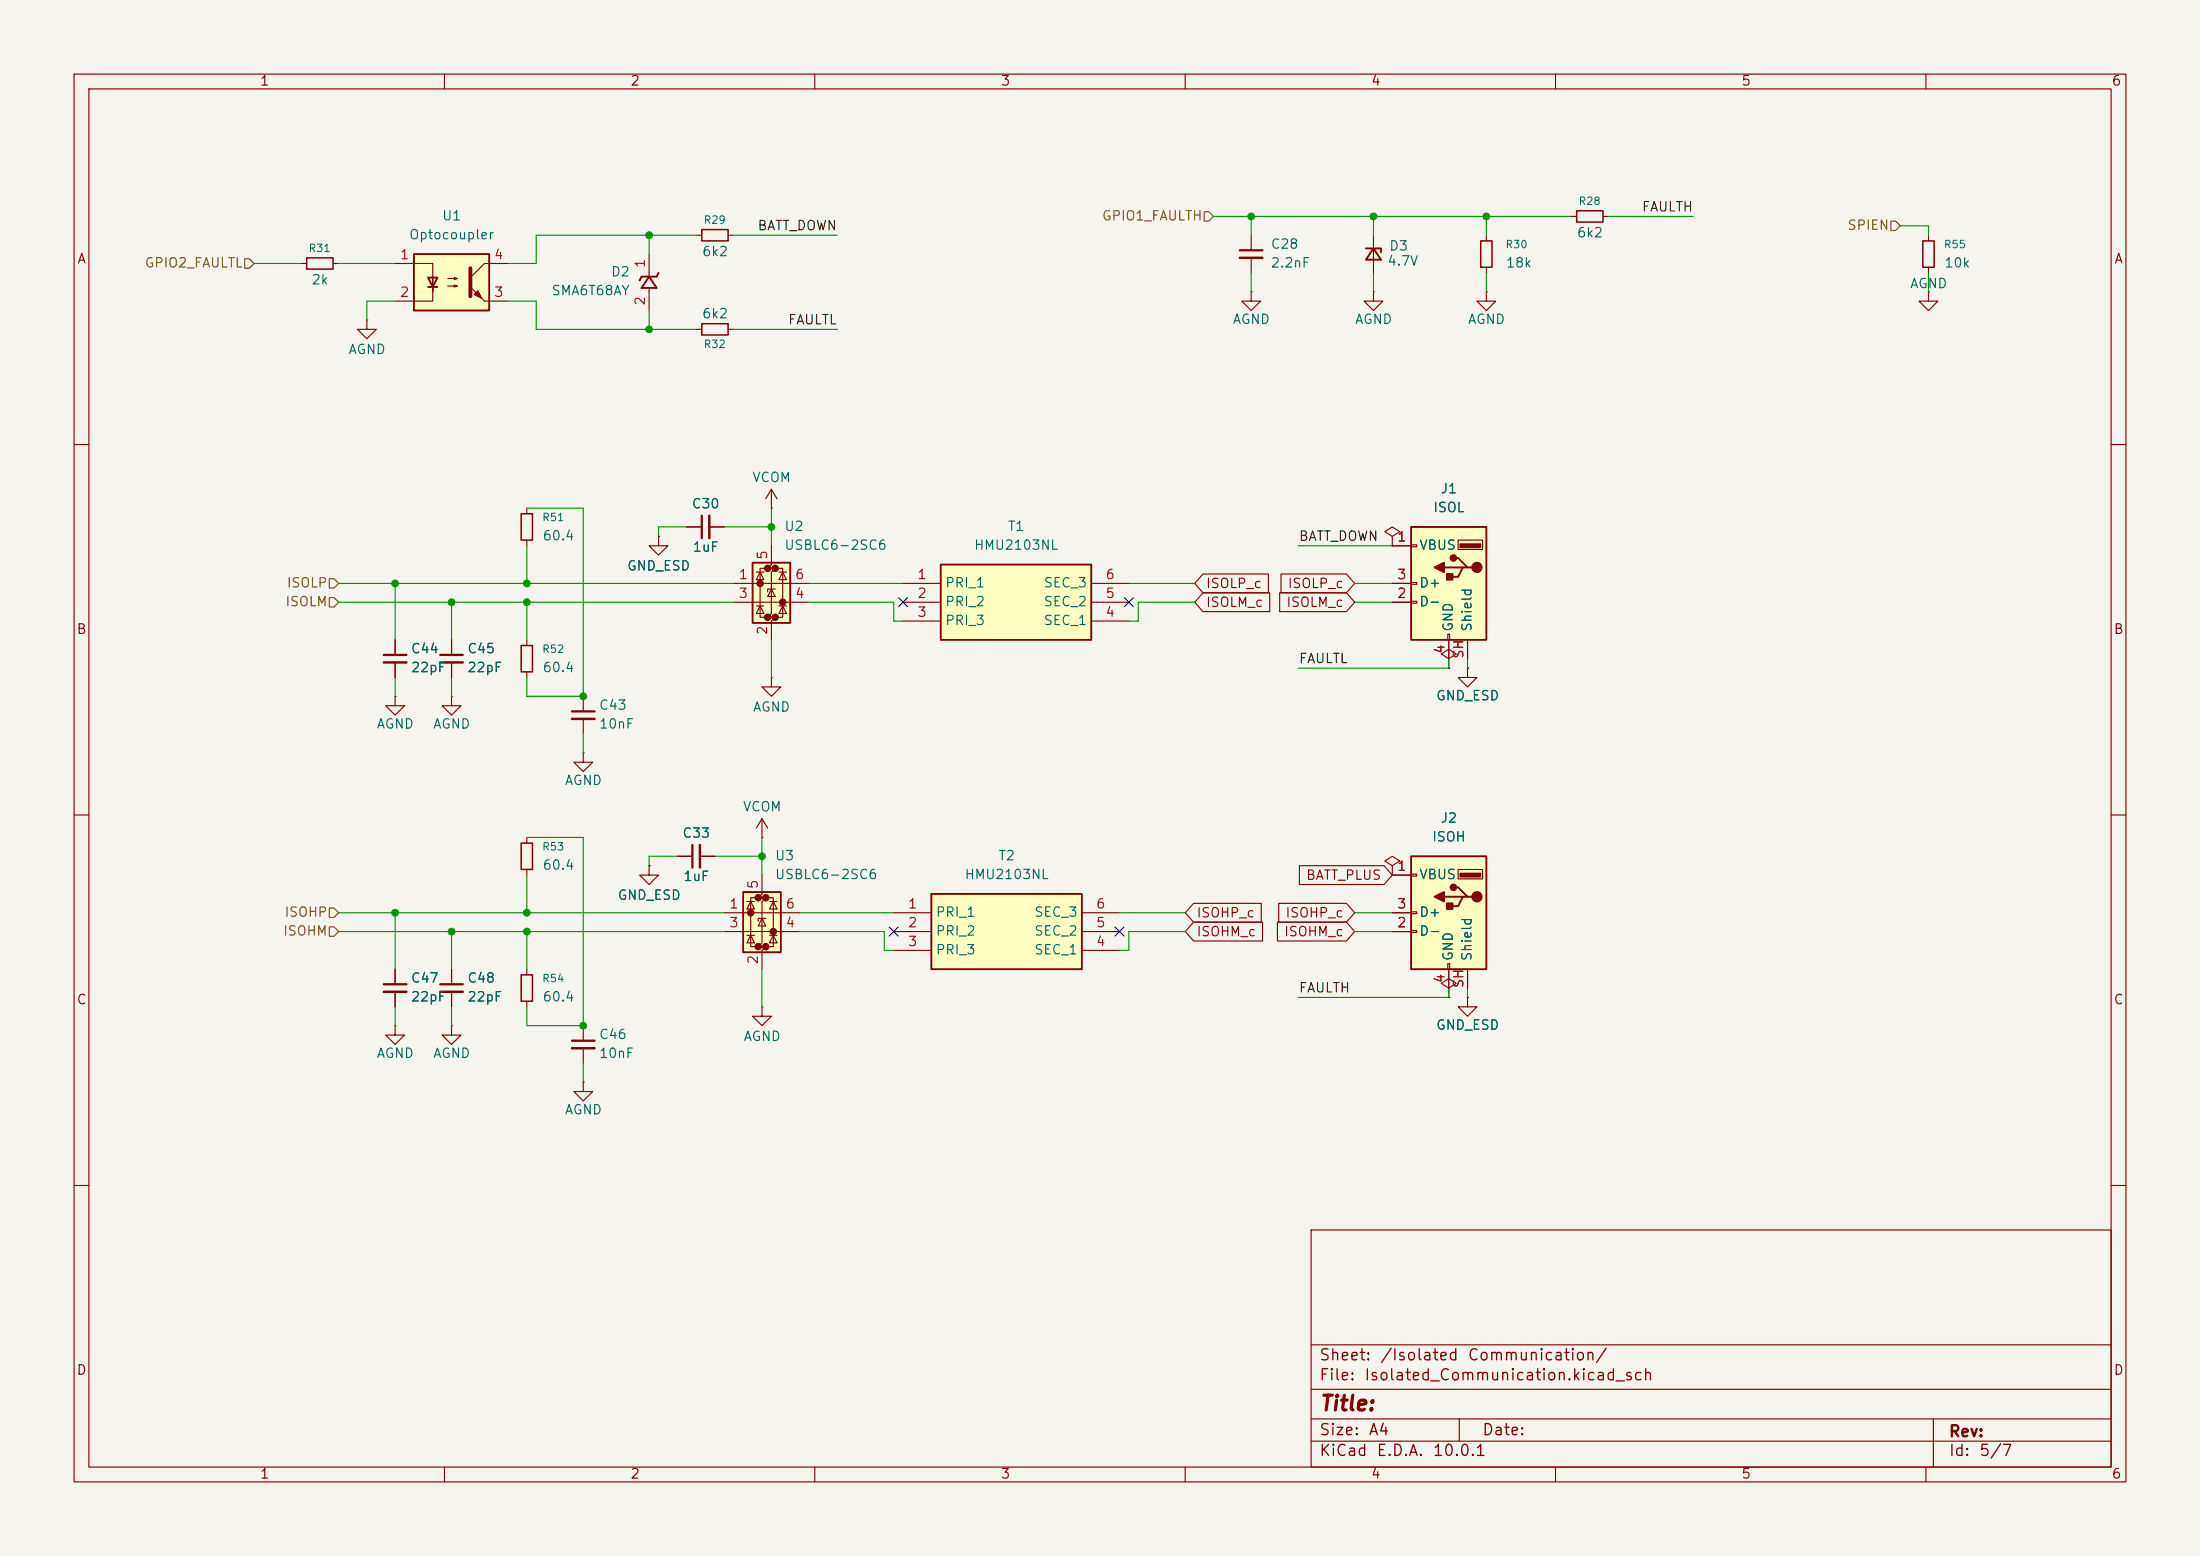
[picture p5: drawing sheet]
<svg xmlns="http://www.w3.org/2000/svg" width="297mm" height="210mm" viewBox="0 0 297 210" stroke-linecap="round" stroke-linejoin="round" font-family="sans-serif">
<path d="M0 0h297v210h-297z" fill="#f5f4ef" stroke="#f5f4ef" stroke-width=".14"/>
<g fill="none" stroke="#840000" stroke-width=".15">
<path d="M10 10h277v190h-277zM12 12h273v186h-273zM60 10v2M110 10v2M160 10v2M210 10v2M260 10v2M10 60h2M285 60h2M10 110h2M285 110h2M10 160h2"/>
<path d="M177 166h108v32h-108zM285 160h2M60 198v2M110 198v2M160 198v2M177 194.5h108M177 191.5h108M177 187.5h108M177 181.5h108M197 191.5v3M210 198v2M260 198v2"/>
<path d="M261 191.5v6.5"/>
</g>
<path d="M100.3 120.4h5.1v8.1h-5.1z" fill="#ffffc2"/>
<g fill="#840000" stroke="#840000" stroke-width=".51">
<circle cx="101.3" cy="123.2" r=".25"/>
<circle cx="102.4" cy="121.2" r=".25"/>
<circle cx="102.4" cy="127.8" r=".25"/>
<circle cx="103.4" cy="121.2" r=".25"/>
<circle cx="103.4" cy="127.8" r=".25"/>
<circle cx="104.4" cy="125.7" r=".25"/>
</g>
<g fill="none" stroke="#840000" stroke-width=".15">
<path d="M102.9 118.1v2.6l-.5 .5h1l-.5 .5v5.6l-.5 .5h1l-.5 .5v2.5M97.8 123.2h10.1M97.8 125.7h10.1M100.8 126.2h1.1M100.8 121.7h1.1M101.3 121.7l.6 1h-1.1zM101.3 126.2l.6 1.1h-1.1zM102.4 121.2h-1.1v6.6h1.1M102.9 124l.5 1h-1zM103.4 124h-1v.3M103.4 121.2h1v6.6h-1M103.9 126.2h1"/>
<path d="M103.9 121.7h1M104.4 121.7l.5 1h-1zM104.4 126.2l.5 1.1h-1z"/>
</g>
<path d="M100.3 120.4h5.1v8.1h-5.1z" fill="none" stroke="#840000" stroke-width=".25"/>
<path d="M55.9 34.3h10.1v7.6h-10.1z" fill="#ffffc2"/>
<path d="M55.9 34.3h10.1v7.6h-10.1zM57.8 37.5h1.3l-.7 1.2zM57.8 38.7h1.3" fill="none" stroke="#840000" stroke-width=".25"/>
<g fill="none" stroke="#840000" stroke-width=".15">
<path d="M40.6 35.6h.8M45 35.6h.7M53.3 35.6h5.1v3.8v-1.9M58.4 38.7v1.9h-5.1M60.5 37.6h1.2l-.4 .1v-.2l.4 .1M60.5 38.6h1.2l-.4 .1v-.2l.4 .1M68.6 35.6h-3.2l-1.9 1.9M65.4 40.6h3.2M94 44.5h.7M98.3 44.5h.8M195.6 133.4l1-.7-1-.6-1 .6 1 .7v1.2M195.6 134.6h.1"/>
<path d="M198.1 134.6v1.3h1.3l-1.3 1.3-1.3-1.3h1.3M198.1 134.6h.1"/>
</g>
<path d="M63.5 36.2v3.8" fill="none" stroke="#840000" stroke-width=".51"/>
<g fill="#840000" stroke="#840000" stroke-width=".15">
<path d="M64 39.8l.5-.6 .5 1.1z"/>
<path d="M63.5 38.7l1.9 1.9z"/>
</g>
<path d="M41.4 34.8h3.6v1.5h-3.6zM94.7 43.7h3.6v1.5h-3.6z" fill="none" stroke="#840000" stroke-width=".2"/>
<path d="M101.6 75.9h5.1v8.2h-5.1z" fill="#ffffc2"/>
<g fill="#840000" stroke="#840000" stroke-width=".51">
<circle cx="102.6" cy="78.7" r=".25"/>
<circle cx="103.6" cy="76.7" r=".25"/>
<circle cx="103.6" cy="83.3" r=".25"/>
<circle cx="104.6" cy="76.7" r=".25"/>
<circle cx="104.6" cy="83.3" r=".25"/>
<circle cx="105.7" cy="81.3" r=".25"/>
</g>
<g fill="none" stroke="#840000" stroke-width=".15">
<path d="M200.7 39.4v1.2h1.2l-1.2 1.3-1.3-1.3h1.3M200.7 39.4h.1M49.5 43.2v1.3h1.3l-1.3 1.2-1.2-1.2h1.2M49.5 43.2h.1M99.1 78.7h10.1M102.1 77.2h1M102.6 77.2l.5 1h-1zM103.6 76.7h-1v6.6h1M104.1 73.7v2.5l-.5 .5h1l-.5 .5v5.6l-.5 .5h1l-.5 .5v2.6M104.1 79.5l.5 1h-1zM104.6 79.5h-1v.4M104.6 76.7h1.1v6.6h-1.1"/>
<path d="M105.2 77.2h1M105.7 77.2l.5 1h-1zM188 72.4l1-.6-1-.7-1.1 .7 1.1 .6v1.3M188 73.7h.1M53.3 94v1.3h1.3l-1.3 1.2-1.2-1.2h1.2M53.3 94h.1M61 94v1.3h1.2l-1.2 1.2-1.3-1.2h1.3M61 94h.1M78.7 94v2M78.7 97v2.1M99.1 81.3h10.1M102.1 81.8h1"/>
<path d="M102.6 81.8l.5 1h-1zM104.1 91.4v1.3h1.3l-1.3 1.3-1.2-1.3h1.2M104.1 91.4h.1M105.2 81.8h1M105.7 81.8l.5 1h-1zM198.1 90.2v1.2h1.3l-1.3 1.3-1.3-1.3h1.3M198.1 90.2h.1M78.7 101.6v1.3h1.3l-1.3 1.2-1.2-1.2h1.2M78.7 101.6h.1M87.6 116.8v1.3h1.3l-1.3 1.3-1.2-1.3h1.2M87.6 116.8h.1M91.4 115.6h2.1"/>
<path d="M94.5 115.6h2M102.9 113h.1M102.9 110.5l-.8 1.3M102.9 110.5l.7 1.3M102.9 110.5v2.5M61 130.8v2M61 133.9v2"/>
</g>
<path d="M101.6 75.9h5.1v8.2h-5.1z" fill="none" stroke="#840000" stroke-width=".25"/>
<path d="M77.2 96h3.1M93.5 114v3.1M59.4 132.8h3.1" fill="none" stroke="#840000" stroke-width=".3"/>
<path d="M77.2 97h3.1M94.5 114v3.1M59.4 133.9h3.1" fill="none" stroke="#840000" stroke-width=".33"/>
<path d="M190.5 71.1h10.2v15.3h-10.2z" fill="#ffffc2"/>
<path d="M190.5 71.1h10.2v15.3h-10.2zM194.9 76.6h2.6M196.2 75.3h.6l1.3 1.3h.7M198.1 76.6h-.6l-.7 1.3h-1.2" fill="none" stroke="#840000" stroke-width=".25"/>
<g fill="#840000" stroke="#840000" stroke-width=".25">
<path d="M195.3 77.5h.8v.7h-.8z"/>
<path d="M193.7 76.6l1.2-.7v1.3z"/>
<circle cx="199.4" cy="76.6" r=".63"/>
<circle cx="196.2" cy="75.3" r=".38"/>
</g>
<path d="M197.1 73.4h2.8v.5h-2.8z" fill="#840000" stroke="#840000" stroke-width=".15"/>
<g fill="none" stroke="#840000" stroke-width=".15">
<path d="M188 73.7h2.5M188 78.7h2.5M190.5 73.5h.8v.3h-.8zM190.5 78.6h.8v.3h-.8zM196.8 72.9h3.4v1.3h-3.4zM188 81.3h2.5M190.5 81.2h.8v.2h-.8zM195.5 85.6h.2v.8h-.2zM195.6 86.4v2.5l1-.6-1-.7-1 .7 1 .6v1.3M195.6 90.2h.1M198.1 86.4v2.5M53.3 130.8v2"/>
<path d="M53.3 133.9v2M102.9 135.9v1.3h1.2l-1.2 1.2-1.3-1.2h1.3M102.9 135.9h.1M78.7 146.1v1.2h1.3l-1.3 1.3-1.2-1.3h1.2M78.7 146.1h.1"/>
</g>
<path d="M51.8 132.8h3.1" fill="none" stroke="#840000" stroke-width=".3"/>
<path d="M51.8 133.9h3.1" fill="none" stroke="#840000" stroke-width=".33"/>
<path d="M190.5 115.6h10.2v15.2h-10.2z" fill="#ffffc2"/>
<path d="M190.5 115.6h10.2v15.2h-10.2zM196.2 119.8h.6l1.3 1.2h.7M194.9 121h2.6M198.1 121h-.6l-.7 1.3h-1.2" fill="none" stroke="#840000" stroke-width=".25"/>
<g fill="#840000" stroke="#840000" stroke-width=".25">
<path d="M195.3 121.9h.8v.8h-.8z"/>
<path d="M193.7 121l1.2-.6v1.3z"/>
<circle cx="199.4" cy="121" r=".63"/>
<circle cx="196.2" cy="119.8" r=".38"/>
</g>
<path d="M197.1 117.9h2.8v.5h-2.8z" fill="#840000" stroke="#840000" stroke-width=".15"/>
<g fill="none" stroke="#840000" stroke-width=".15">
<path d="M94 31.8h.7M98.3 31.8h.8M188 116.8l1-.6-1-.6-1.1 .6 1.1 .6v1.3M188 118.1h.1M188 118.1h2.5M190.5 118h.8v.2h-.8zM196.8 117.3h3.4v1.3h-3.4zM188 125.7h2.5M188 123.2h2.5M190.5 123.1h.8v.2h-.8zM190.5 125.6h.8v.3h-.8zM195.5 130h.2v.8h-.2z"/>
<path d="M195.6 130.8v2.6M198.1 130.8v2.6"/>
</g>
<path d="M94.7 31h3.6v1.5h-3.6z" fill="none" stroke="#840000" stroke-width=".2"/>
<path d="M125.7 120.7h20.3v10.1h-20.3z" fill="#ffffc2"/>
<path d="M125.7 120.7h20.3v10.1h-20.3z" fill="none" stroke="#840000" stroke-width=".25"/>
<path d="M120.6 123.2h5.1M120.6 125.7h5.1M120.6 128.3h5.1M146 123.2h5.1M146 125.7h5.1M146 128.3h5.1" fill="none" stroke="#840000" stroke-width=".15"/>
<path d="M127 76.2h20.3v10.2h-20.3z" fill="#ffffc2"/>
<path d="M87.6 37.3l1 1.6h-2zM88.9 36.8l-.3 .5h-2l-.2 .5M184.4 33.5h2v.5M185.4 33.5l1 1.6h-2zM127 76.2h20.3v10.2h-20.3z" fill="none" stroke="#840000" stroke-width=".25"/>
<g fill="none" stroke="#840000" stroke-width=".15">
<path d="M87.6 34.3v3M87.6 38.9v3M168.9 39.4v1.2h1.3l-1.3 1.3-1.3-1.3h1.3M168.9 39.4h.1M168.9 31.8v2M168.9 34.8v2M185.4 39.4v1.2h1.3l-1.3 1.3-1.3-1.3h1.3M185.4 39.4h.1M185.4 31.8v5M200.7 31.8v.7M200.7 36.1v.7M212.1 29.2h.8"/>
<path d="M216.4 29.2h.8M260.3 39.4v1.2h1.3l-1.3 1.3-1.2-1.3h1.2M260.3 39.4h.1M260.3 31.8v.7M260.3 36.1v.7M71.1 68.6v.7M71.1 72.9v.8M88.9 72.4v1.3h1.3l-1.3 1.2-1.3-1.2h1.3M88.9 72.4h.1M92.7 71.1h2M95.8 71.1h2M104.1 68.6h.1"/>
<path d="M104.1 66l-.7 1.3M104.1 66l.8 1.3M104.1 66v2.6M121.9 78.7h5.1M147.3 78.7h5.1M162.4 77.5h8.8v2.5h-8.8l-1.1-1.3zM172.9 77.5h8.9l1.1 1.2-1.1 1.3h-8.9zM188 73.7h.1M188 78.7h2.5M188 73.7h2.5M53.3 86.4v2M53.3 89.4v2"/>
<path d="M61 86.4v2M61 89.4v2M71.1 86.4v.7M71.1 90.7v.7M121.9 81.3h5.1M121.9 83.8h5.1M147.3 81.3h5.1M147.3 83.8h5.1M162.4 80h9v2.6h-9l-1.1-1.3zM172.8 80h9l1.1 1.3-1.1 1.3h-9zM188 81.3h2.5M195.6 90.2h.1"/>
<path d="M195.6 86.4v2.5M198.1 90.2h.1M198.1 86.4v2.5M71.1 113v.8M71.1 117.3v.8M87.6 116.8h.1M91.4 115.6h2.1M94.5 115.6h2M175.4 116.8h11.4l1.2 1.3-1.2 1.3h-11.4zM188 118.1h.1M188 118.1h2.5M53.3 138.4v1.3h1.3l-1.3 1.3-1.2-1.3h1.2"/>
<path d="M53.3 138.4h.1M53.3 130.8v2M53.3 133.9v2M61 138.4v1.3h1.2l-1.2 1.3-1.3-1.3h1.3M61 138.4h.1M61 130.8v2M61 133.9v2M71.1 130.8v.8M71.1 135.1v.8M78.7 138.4v2.1M161.1 121.9h9.2v2.6h-9.2l-1.1-1.3zM161.1 124.5h9.3v2.5h-9.3l-1.1-1.3z"/>
<path d="M172.5 124.5h9.3l1.1 1.2-1.1 1.3h-9.3zM172.6 121.9h9.2l1.1 1.3-1.1 1.3h-9.2zM188 125.7h2.5M188 123.2h2.5M195.6 134.6h.1M195.6 130.8v2.6M198.1 134.6h.1M198.1 130.8v2.6M78.7 141.5v2"/>
</g>
<path d="M199.9 32.5h1.5v3.6h-1.5zM212.9 28.4h3.5v1.6h-3.5zM259.6 32.5h1.5v3.6h-1.5zM70.4 69.3h1.5v3.6h-1.5zM70.4 87.1h1.5v3.6h-1.5zM70.4 113.8h1.5v3.5h-1.5zM70.4 131.6h1.5v3.5h-1.5z" fill="none" stroke="#840000" stroke-width=".2"/>
<path d="M167.4 33.8h3M94.7 69.6v3M51.8 88.4h3.1M59.4 88.4h3.1M77.2 140.5h3.1" fill="none" stroke="#840000" stroke-width=".3"/>
<path d="M167.4 34.8h3M95.8 69.6v3M51.8 89.4h3.1M59.4 89.4h3.1M77.2 141.5h3.1" fill="none" stroke="#840000" stroke-width=".33"/>
<path d="M33 34.9h.7l.6 .7-.6 .6h-.7zM162.6 28.6h.6l.6 .6-.6 .6h-.6zM255.3 29.8h.6l.6 .7-.6 .6h-.6zM44.4 78.1h.7l.6 .6-.6 .7h-.7zM44.4 80.6h.7l.6 .7-.6 .6h-.7zM44.4 125.1h.7l.6 .6-.6 .7h-.7zM44.4 122.6h.7l.6 .6-.6 .6h-.7z" fill="none" stroke="#725600" stroke-width=".15"/>
<g fill="none" stroke="#009600" stroke-width=".15">
<path d="M34.3 35.6h6.3M45.7 35.6h7.6M87.6 31.8v2.5M94 31.8h-21.6v3.8h-3.8M99.1 31.8h13.9M163.8 29.2h48.3M168.9 29.2v2.6M168.9 36.8v2.6M185.4 29.2v2.6M185.4 36.8v2.6M200.7 29.2v2.6M200.7 36.8v2.6"/>
<path d="M217.2 29.2h11.4M256.5 30.5h3.8v1.3M260.3 36.8v2.6M53.3 40.6h-3.8v2.6M68.6 40.6h3.8v3.9h21.6M87.6 41.9v2.6M99.1 44.5h13.9M45.7 78.7h53.4M53.3 78.7v7.7M71.1 73.7v5M71.1 68.6h7.6v25.4h-7.6v-2.6M92.7 71.1h-3.8v1.3"/>
<path d="M97.8 71.1h6.3M104.1 68.6v5.1M109.2 78.7h12.7M152.4 78.7h8.9M175.3 73.7h12.7M182.9 78.7h5.1M45.7 81.3h53.4M53.3 91.4v2.6M61 81.3v5.1M61 91.4v2.6M71.1 81.3v5.1M78.7 99.1v2.5"/>
<path d="M104.1 86.4v5M109.2 81.3h11.4v2.5h1.3M161.3 81.3h-7.6v2.5h-1.3M182.9 81.3h5.1M195.6 88.9v1.3h-20.3M198.1 88.9v1.3M71.1 118.1v5.1M71.1 113h7.6v25.4h-7.6v-2.5M91.4 115.6h-3.8v1.2M96.5 115.6h6.4M102.9 113v5.1M45.7 125.7h52.1"/>
<path d="M45.7 123.2h52.1M53.3 123.2v7.6M53.3 135.9v2.5M61 125.7v5.1M61 135.9v2.5M71.1 125.7v5.1M102.9 130.8v5.1M107.9 125.7h11.5v2.6h1.2M107.9 123.2h12.7M151.1 123.2h8.9M160 125.7h-7.6v2.6h-1.3M182.9 125.7h5.1"/>
<path d="M182.9 123.2h5.1M195.6 133.4v1.2h-20.3M198.1 133.4v1.2M78.7 143.5v2.6"/>
</g>
<path d="M121.3 80.7l1.2 1.2M122.5 80.7l-1.2 1.2M151.8 80.7l1.2 1.2M153 80.7l-1.2 1.2M120 125.1l1.3 1.2M121.3 125.1l-1.3 1.2M150.5 125.1l1.2 1.2M151.7 125.1l-1.2 1.2" fill="none" stroke="#000084" stroke-width=".15"/>
<g fill="#009600" stroke="#009600" stroke-width=".14">
<circle cx="104.1" cy="71.1" r=".46"/>
<circle cx="102.9" cy="115.6" r=".46"/>
<circle cx="87.6" cy="31.8" r=".46"/>
<circle cx="87.6" cy="44.5" r=".46"/>
<circle cx="53.3" cy="78.7" r=".46"/>
<circle cx="61" cy="81.3" r=".46"/>
<circle cx="71.1" cy="81.3" r=".46"/>
<circle cx="71.1" cy="78.7" r=".46"/>
<circle cx="185.4" cy="29.2" r=".46"/>
<circle cx="200.7" cy="29.2" r=".46"/>
<circle cx="168.9" cy="29.2" r=".46"/>
<circle cx="78.7" cy="94" r=".46"/>
<circle cx="53.3" cy="123.2" r=".46"/>
<circle cx="71.1" cy="123.2" r=".46"/>
<circle cx="71.1" cy="125.7" r=".46"/>
<circle cx="61" cy="125.7" r=".46"/>
<circle cx="78.7" cy="138.4" r=".46"/>
</g>
<text font-size="2" fill="#840000" x="178" y="190.9">Title:</text>
<g font-size="1.5" fill="#840000">
<text x="178" y="184">Sheet:</text>
<text x="186.2" y="184">/Isolated</text>
<text x="198" y="184">Communication/</text>
<text x="178" y="186.7">File:</text>
<text x="184.1" y="186.7">Isolated_Communication.kicad_sch</text>
<text x="178" y="196.9">KiCad</text>
<text x="178" y="194.1">Size:</text>
<text x="184.7" y="194.1">A4</text>
<text x="185.7" y="196.9">E.D.A.</text>
<text x="193.3" y="196.9">10.0.1</text>
<text x="200" y="194.1">Date:</text>
<text x="263" y="194.3">Rev:</text>
<text x="263" y="196.9">Id:</text>
<text x="267.1" y="196.9">5/7</text>
</g>
<g font-size="1.3" fill="#840000">
<text x="35" y="11.9">1</text>
<text x="85" y="11.9">2</text>
<text x="135" y="11.9">3</text>
<text x="185" y="11.9">4</text>
<text x="235" y="11.9">5</text>
<text x="285" y="11.9">6</text>
<text x="10.3" y="35.9">A</text>
<text x="285.3" y="35.9">A</text>
<text x="162.7" y="82.2">ISOLM_c</text>
<text x="162.7" y="79.7">ISOLP_c</text>
<text x="173.6" y="82.2">ISOLM_c</text>
<text x="173.7" y="79.7">ISOLP_c</text>
<text x="10.3" y="85.9">B</text>
<text x="285.3" y="85.9">B</text>
<text x="176.2" y="119.1">BATT_PLUS</text>
<text x="161.4" y="124.1">ISOHP_c</text>
<text x="173.4" y="124.1">ISOHP_c</text>
<text x="161.4" y="126.7">ISOHM_c</text>
<text x="173.3" y="126.7">ISOHM_c</text>
<text x="10.3" y="135.9">C</text>
<text x="285.3" y="135.9">C</text>
<text x="10.3" y="185.9">D</text>
<text x="285.3" y="185.9">D</text>
<text x="35" y="199.9">1</text>
<text x="85" y="199.9">2</text>
<text x="135" y="199.9">3</text>
<text x="185" y="199.9">4</text>
<text x="235" y="199.9">5</text>
<text x="285" y="199.9">6</text>
</g>
<g font-size="1.3" fill="#0f0f0f">
<text x="221.6" y="28.9">FAULTH</text>
<text x="102.2" y="31.4">BATT_DOWN</text>
<text x="106.3" y="44.1">FAULTL</text>
<text x="175.3" y="73.3">BATT_DOWN</text>
<text x="175.3" y="89.8">FAULTL</text>
<text x="175.3" y="134.3">FAULTH</text>
</g>
<g font-size="1.3" fill="#a90000">
<text x="53.9" y="35.3">1</text>
<text x="66.6" y="35.3">4</text>
<text x="53.9" y="40.4">2</text>
<text x="66.6" y="40.4">3</text>
<text x="87.4" y="41.3" transform="rotate(-90 87.4 41.3)">2</text>
<text x="87.4" y="36.3" transform="rotate(-90 87.4 36.3)">1</text>
<text x="103.9" y="75.6" transform="rotate(-90 103.9 75.6)">5</text>
<text x="188.5" y="73.4">1</text>
<text x="99.6" y="78.5">1</text>
<text x="99.6" y="81">3</text>
<text x="107.2" y="81">4</text>
<text x="107.2" y="78.5">6</text>
<text x="123.8" y="78.5">1</text>
<text x="123.8" y="81">2</text>
<text x="123.8" y="83.6">3</text>
<text x="149.2" y="83.6">4</text>
<text x="149.2" y="81">5</text>
<text x="149.2" y="78.5">6</text>
<text x="188.5" y="81">2</text>
<text x="188.5" y="78.5">3</text>
<text x="103.9" y="85.8" transform="rotate(-90 103.9 85.8)">2</text>
<text x="195.3" y="88.3" transform="rotate(-90 195.3 88.3)">4</text>
<text x="197.9" y="89" transform="rotate(-90 197.9 89)">SH</text>
<text x="188.5" y="117.9">1</text>
<text x="98.4" y="122.9">1</text>
<text x="98.4" y="125.5">3</text>
<text x="102.6" y="120.1" transform="rotate(-90 102.6 120.1)">5</text>
<text x="106" y="125.5">4</text>
<text x="106" y="122.9">6</text>
<text x="122.5" y="122.9">1</text>
<text x="122.5" y="125.5">2</text>
<text x="147.9" y="125.5">5</text>
<text x="147.9" y="122.9">6</text>
<text x="188.5" y="125.5">2</text>
<text x="188.5" y="122.9">3</text>
<text x="102.6" y="130.2" transform="rotate(-90 102.6 130.2)">2</text>
<text x="122.5" y="128">3</text>
<text x="147.9" y="128">4</text>
<text x="195.3" y="132.8" transform="rotate(-90 195.3 132.8)">4</text>
<text x="197.9" y="133.5" transform="rotate(-90 197.9 133.5)">SH</text>
</g>
<g font-size="1.3" fill="#006464">
<text x="55.1" y="32.6">Optocoupler</text>
<text x="59.6" y="30.1">U1</text>
<text x="94.7" y="34.9">6k2</text>
<text x="171.5" y="33.9">C28</text>
<text x="187.5" y="34.1">D3</text>
<text x="212.8" y="32.4">6k2</text>
<text x="42" y="38.7">2k</text>
<text x="74.4" y="40.2">SMA6T68AY</text>
<text x="82.4" y="37.6">D2</text>
<text x="171.5" y="36.4">2.2nF</text>
<text x="187.2" y="36.2">4.7V</text>
<text x="203.2" y="36.4">18k</text>
<text x="257.8" y="39.2">AGND</text>
<text x="262.4" y="36.4">10k</text>
<text x="94.7" y="43.3">6k2</text>
<text x="166.3" y="44">AGND</text>
<text x="182.8" y="44">AGND</text>
<text x="198.1" y="44">AGND</text>
<text x="46.9" y="48.1">AGND</text>
<text x="101.5" y="65.4">VCOM</text>
<text x="93.3" y="68.9">C30</text>
<text x="105.8" y="72">U2</text>
<text x="136" y="72">T1</text>
<text x="193.4" y="69.4">ISOL</text>
<text x="194.4" y="66.9">J1</text>
<text x="73.2" y="73.3">60.4</text>
<text x="84.6" y="77.3">GND_ESD</text>
<text x="93.4" y="74.8">1uF</text>
<text x="105.8" y="74.5">USBLC6-2SC6</text>
<text x="131.4" y="74.5">HMU2103NL</text>
<text x="191.5" y="74.5">VBUS</text>
<text x="127.5" y="79.6">PRI_1</text>
<text x="127.5" y="82.1">PRI_2</text>
<text x="140.8" y="82.1">SEC_2</text>
<text x="140.8" y="79.6">SEC_3</text>
<text x="191.5" y="82.1">D-</text>
<text x="191.5" y="79.6">D+</text>
<text x="55.4" y="88.5">C44</text>
<text x="63" y="88.5">C45</text>
<text x="127.5" y="84.7">PRI_3</text>
<text x="140.8" y="84.7">SEC_1</text>
<text x="196.4" y="85.3" transform="rotate(-90 196.4 85.3)">GND</text>
<text x="199" y="85.3" transform="rotate(-90 199 85.3)">Shield</text>
<text x="55.4" y="91">22pF</text>
<text x="63" y="91">22pF</text>
<text x="73.2" y="91">60.4</text>
<text x="193.8" y="94.8">GND_ESD</text>
<text x="50.8" y="98.7">AGND</text>
<text x="58.4" y="98.7">AGND</text>
<text x="80.8" y="96.1">C43</text>
<text x="80.8" y="98.7">10nF</text>
<text x="101.6" y="96.4">AGND</text>
<text x="76.2" y="106.3">AGND</text>
<text x="92" y="113.4">C33</text>
<text x="100.2" y="109.8">VCOM</text>
<text x="193.2" y="113.9">ISOH</text>
<text x="194.4" y="111.4">J2</text>
<text x="73.2" y="117.7">60.4</text>
<text x="92.2" y="119.2">1uF</text>
<text x="104.5" y="119">USBLC6-2SC6</text>
<text x="104.5" y="116.4">U3</text>
<text x="130.1" y="119">HMU2103NL</text>
<text x="134.7" y="116.4">T2</text>
<text x="191.5" y="119">VBUS</text>
<text x="83.3" y="121.8">GND_ESD</text>
<text x="126.2" y="124.1">PRI_1</text>
<text x="139.5" y="124.1">SEC_3</text>
<text x="191.5" y="124.1">D+</text>
<text x="126.2" y="126.6">PRI_2</text>
<text x="126.2" y="129.1">PRI_3</text>
<text x="139.5" y="129.1">SEC_1</text>
<text x="139.5" y="126.6">SEC_2</text>
<text x="191.5" y="126.6">D-</text>
<text x="196.4" y="129.8" transform="rotate(-90 196.4 129.8)">GND</text>
<text x="199" y="129.8" transform="rotate(-90 199 129.8)">Shield</text>
<text x="55.4" y="132.9">C47</text>
<text x="55.4" y="135.5">22pF</text>
<text x="63" y="132.9">C48</text>
<text x="63" y="135.5">22pF</text>
<text x="73.2" y="135.5">60.4</text>
<text x="50.8" y="143.1">AGND</text>
<text x="58.4" y="143.1">AGND</text>
<text x="80.8" y="140.6">C46</text>
<text x="80.8" y="143.1">10nF</text>
<text x="100.3" y="140.8">AGND</text>
<text x="193.8" y="139.3">GND_ESD</text>
<text x="76.2" y="150.7">AGND</text>
</g>
<g font-size="1.3" fill="#725600">
<text x="148.7" y="30.1">GPIO1_FAULTH</text>
<text x="249.3" y="31.3">SPIEN</text>
<text x="19.4" y="36.4">GPIO2_FAULTL</text>
<text x="38.4" y="82.1">ISOLM</text>
<text x="38.6" y="79.6">ISOLP</text>
<text x="38.3" y="124.1">ISOHP</text>
<text x="38.1" y="126.6">ISOHM</text>
</g>
<g font-size="1" fill="#006464">
<text x="213" y="27.9">R28</text>
<text x="41.6" y="34.3">R31</text>
<text x="94.9" y="30.5">R29</text>
<text x="203.2" y="33.8">R30</text>
<text x="262.3" y="33.8">R55</text>
<text x="94.9" y="47.2">R32</text>
<text x="73.1" y="70.6">R51</text>
<text x="73.1" y="88.4">R52</text>
<text x="73.1" y="115">R53</text>
<text x="73.1" y="132.8">R54</text>
</g>
</svg>
